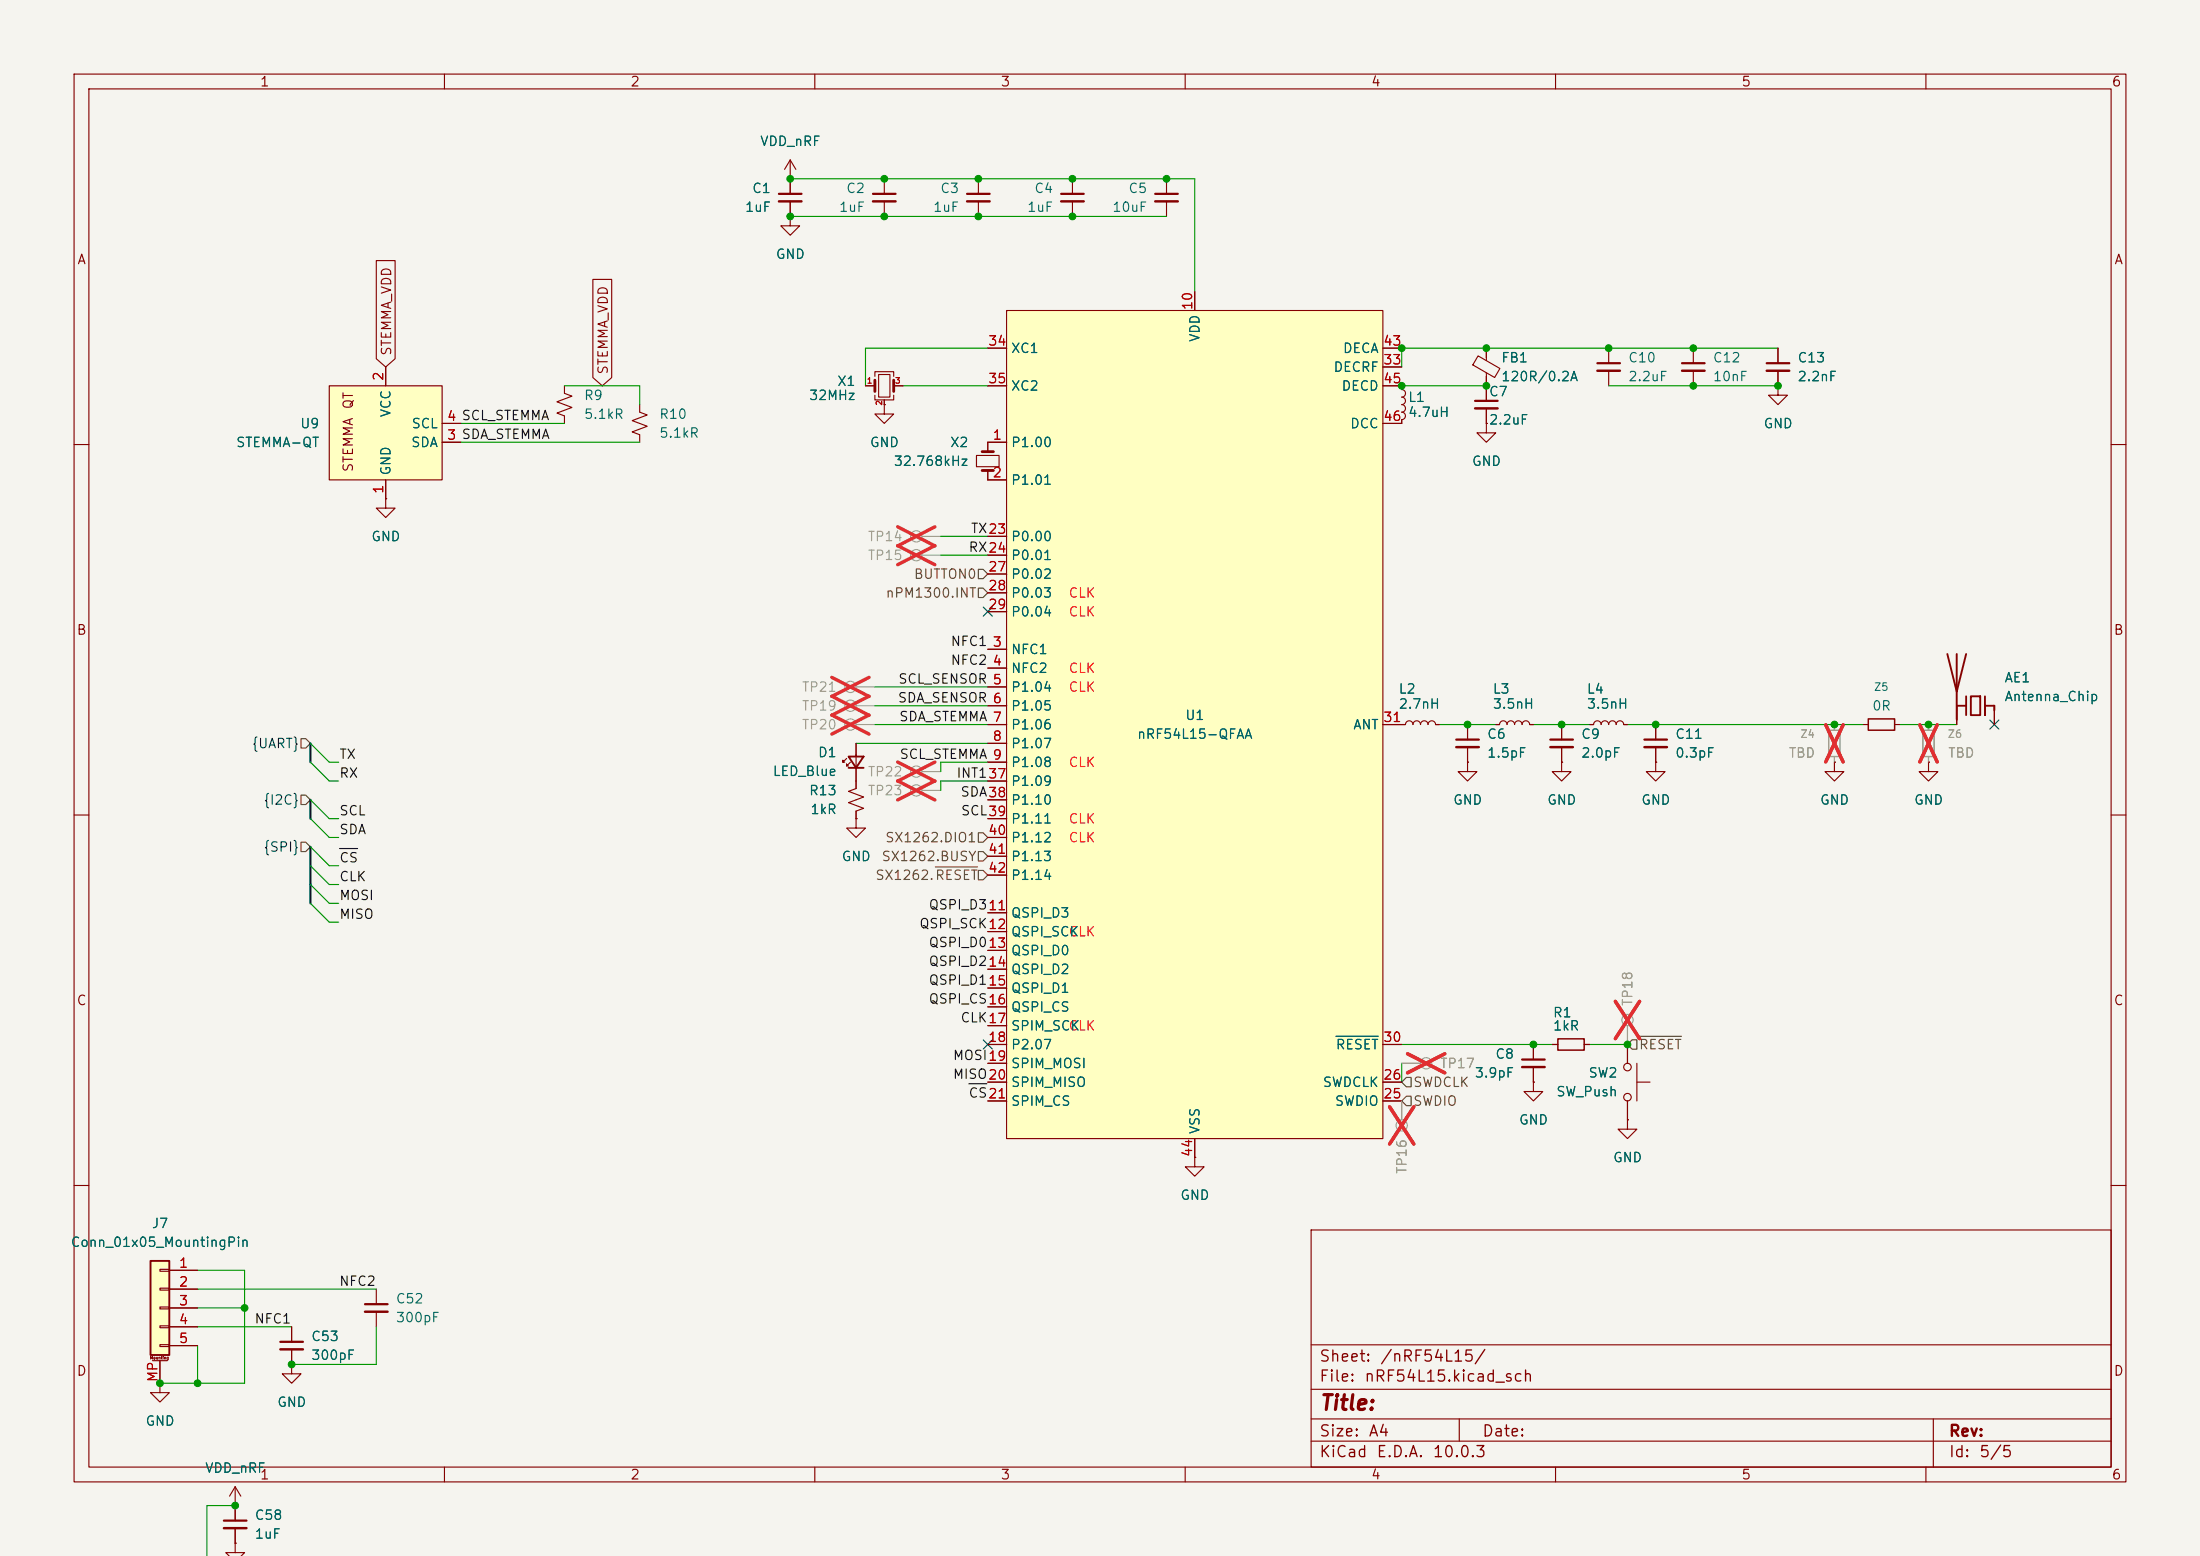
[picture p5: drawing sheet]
<svg xmlns="http://www.w3.org/2000/svg" width="297mm" height="210mm" viewBox="0 0 297 210" stroke-linecap="round" stroke-linejoin="round" font-family="sans-serif">
<path d="M0 0h297v210h-297z" fill="#f5f4ef" stroke="#f5f4ef" stroke-width=".14"/>
<g fill="none" stroke="#840000" stroke-width=".15">
<path d="M10 10h277v190h-277zM12 12h273v186h-273zM60 10v2M110 10v2M160 10v2M210 10v2M260 10v2M157.5 24.1v2.1M157.5 27.2v2M199.5 48l3 1.7-.7 1.3-3-1.7zM200.7 47v1.6M200.7 50.3v1.8"/>
<path d="M228.6 47v2M228.6 50v2.1M240 52.1v1.2h1.3l-1.3 1.3-1.2-1.3h1.2M240 52.1h.1M240 47v2M240 50v2.1M10 60h2M285 60h2M198.1 97.8v2M251.5 97.8h.7M255.8 97.8h.7M264.2 95.3v2.5"/>
<path d="M269.2 95.3v2.5M10 110h2M198.1 102.9v1.2h1.3l-1.3 1.3-1.3-1.3h1.3M198.1 102.9h.1M198.1 100.8v2.1M260.3 102.9v1.2h1.3l-1.3 1.3-1.2-1.3h1.2M260.3 102.9h.1M285 110h2M161.3 156.2v1.3h1.3l-1.3 1.3-1.3-1.3h1.3M161.3 156.2h.1M209.5 141h.8M213.9 141h.7"/>
<path d="M219.7 151.1v1.3h1.3l-1.3 1.3-1.3-1.3h1.3M219.7 151.1h.1M219.7 141v2.5M219.7 148.6v2.5M221 146.1h1.8M221 143.5v5.1M10 160h2M177 166h108v32h-108zM285 160h2M60 198v2M110 198v2M160 198v2"/>
<path d="M177 194.5h108M177 191.5h108M177 187.5h108M177 181.5h108M197 191.5v3M210 198v2M260 198v2M261 191.5v6.5"/>
<circle cx="219.7" cy="148.1" r=".51"/>
<circle cx="219.7" cy="144" r=".51"/>
</g>
<g fill="none" stroke="#9c9b98" stroke-width=".15">
<path d="M124.5 74.9h2.5M115.6 97.8h2.5M115.6 92.7h2.5M260.3 97.8v.8M124.5 104.1h2.5M260.3 102.1v.8M219.7 138.4v2.6M189.2 148.6v2.5"/>
<circle cx="123.7" cy="74.9" r=".76"/>
<circle cx="114.8" cy="92.7" r=".76"/>
<circle cx="114.8" cy="97.8" r=".76"/>
<circle cx="123.7" cy="104.1" r=".76"/>
<circle cx="219.7" cy="137.7" r=".76"/>
<circle cx="189.2" cy="151.9" r=".76"/>
</g>
<g fill="none" stroke="#e12e31" stroke-width=".46">
<path d="M121.2 73.6l5 2.6M126.2 73.6l-5 2.6M112.3 96.5l5 2.6M112.3 91.4l5 2.6M117.3 96.5l-5 2.6M117.3 91.4l-5 2.6M259.2 97.8l2.3 5M261.5 97.8l-2.3 5M121.2 102.9l5 2.5M126.2 102.9l-5 2.5M218.1 135.2l3.2 5M221.3 135.2l-3.2 5"/>
<path d="M187.6 149.4l3.3 5M190.9 149.4l-3.3 5"/>
</g>
<path d="M252.2 97h3.6v1.6h-3.6zM210.3 140.2h3.6v1.5h-3.6z" fill="none" stroke="#840000" stroke-width=".2"/>
<path d="M262.9 88.3l1.3 5 1.2-5M264.2 95.3h1.2M264.2 88.3v8.9M265.4 94v2.5M266.1 94h1.2v2.5h-1.2zM268 94v2.5v-1.2h1.2v.6" fill="none" stroke="#840000" stroke-width=".25"/>
<path d="M259.6 98.6h1.5v3.5h-1.5z" fill="none" stroke="#9c9b98" stroke-width=".2"/>
<path d="M156 26.2h3M227.1 49h3M238.5 49h3.1M196.6 99.8h3" fill="none" stroke="#840000" stroke-width=".3"/>
<path d="M156 27.2h3M227.1 50h3M238.5 50h3.1M196.6 100.8h3" fill="none" stroke="#840000" stroke-width=".33"/>
<path d="M135.9 41.9h50.8v111.8h-50.8z" fill="#ffffc2"/>
<g fill="none" stroke="#840000" stroke-width=".15">
<path d="M161.3 39.4v2.5M133.3 47h2.6M133.3 52.1h2.6M133.3 59.7h2.6M135.9 41.9h50.8v111.8h-50.8zM186.7 52.1h2.5v.5a.51 .51 0 0 1 .5 .5 .51 .51 0 0 1-.5 .5 .5 .5 0 0 1 .5 .5 .5 .5 0 0 1-.5 .5 .51 .51 0 0 1 .5 .5 .51 .51 0 0 1-.5 .5 .5 .5 0 0 1 .5 .5 .5 .5 0 0 1-.5 .5v.6h-2.5M186.7 49.5h2.5M186.7 47h2.5M200.7 57.2v1.2h1.2l-1.2 1.3-1.3-1.3h1.3M200.7 57.2h.1M200.7 52.1v2M200.7 55.1v2.1"/>
<path d="M217.2 47v2M217.2 50v2.1M133.3 72.4h2.6M133.3 74.9h2.6M133.3 77.5h2.6M133.3 64.8h2.6M133.3 97.8h2.6M133.3 87.6h2.6M133.3 90.2h2.6M133.3 92.7h2.6M133.3 95.3h2.6M133.3 80h2.6"/>
<path d="M133.3 82.6h2.6M186.7 97.8h3a.51 .51 0 0 1 .5-.5 .51 .51 0 0 1 .6 .5 .51 .51 0 0 1 .5-.5 .51 .51 0 0 1 .5 .5 .51 .51 0 0 1 .5-.5 .51 .51 0 0 1 .5 .5 .51 .51 0 0 1 .5-.5 .51 .51 0 0 1 .5 .5h.5M201.9 97.8h.5a.51 .51 0 0 1 .5-.5 .51 .51 0 0 1 .6 .5 .51 .51 0 0 1 .5-.5 .51 .51 0 0 1 .5 .5 .51 .51 0 0 1 .5-.5 .51 .51 0 0 1 .5 .5 .51 .51 0 0 1 .5-.5 .51 .51 0 0 1 .5 .5h.5M210.8 97.8v2M214.6 97.8h.5a.51 .51 0 0 1 .5-.5 .51 .51 0 0 1 .6 .5 .51 .51 0 0 1 .5-.5 .51 .51 0 0 1 .5 .5 .51 .51 0 0 1 .5-.5 .51 .51 0 0 1 .5 .5 .51 .51 0 0 1 .5-.5 .51 .51 0 0 1 .5 .5h.5M223.5 97.8v2M115.6 110.5v1.3h1.2l-1.2 1.2-1.3-1.2h1.3M115.6 110.5h.1M133.3 100.3h2.6M133.3 102.9h2.6M133.3 105.4h2.6M133.3 108h2.6"/>
<path d="M133.3 110.5h2.6M133.3 113h2.6M133.3 115.6h2.6M133.3 118.1h2.6M210.8 102.9v1.2h1.3l-1.3 1.3-1.3-1.3h1.3M210.8 102.9h.1M210.8 100.8v2.1M223.5 102.9v1.2h1.3l-1.3 1.3-1.3-1.3h1.3M223.5 102.9h.1M223.5 100.8v2.1M247.6 102.9v1.2h1.3l-1.3 1.3-1.2-1.3h1.2M247.6 102.9h.1"/>
<path d="M133.3 123.2h2.6M133.3 125.7h2.6M133.3 128.3h2.6M133.3 130.8h2.6M133.3 133.4h2.6M133.3 135.9h2.6M133.3 138.4h2.6M133.3 148.6h2.6M133.3 141h2.6M133.3 143.5h2.6M133.3 146.1h2.6M161.3 153.7v2.5"/>
<path d="M186.7 148.6h2.5M186.7 141h2.5M186.7 146.1h2.5M207 146.1v1.2h-1.3l1.3 1.3 1.3-1.3h-1.3M207 146.1h.1M207 141v2M207 144v2.1M50.8 174v2M50.8 177v2.1"/>
</g>
<path d="M180.4 139.9h5.7" fill="none" stroke="#006464" stroke-width=".15"/>
<path d="M199.1 54.1h3.1M215.6 49h3.1M209.3 99.8h3M222 99.8h3M205.5 143h3M49.3 176h3" fill="none" stroke="#840000" stroke-width=".3"/>
<path d="M199.1 55.1h3.1M215.6 50h3.1M209.3 100.8h3M222 100.8h3M205.5 144h3M49.3 177h3" fill="none" stroke="#840000" stroke-width=".33"/>
<g fill="none" stroke="#9c9b98" stroke-width=".15">
<path d="M115.6 95.3h2.5M247.6 97.8v.8M124.5 106.7h2.5M247.6 102.1v.8M189.2 143.5h2.6"/>
<circle cx="114.8" cy="95.2" r=".76"/>
<circle cx="123.7" cy="106.7" r=".76"/>
<circle cx="192.5" cy="143.5" r=".76"/>
</g>
<path d="M112.3 94l5 2.5M117.3 94l-5 2.5M246.5 97.8l2.3 5M248.8 97.8l-2.3 5M121.2 105.4l5 2.6M126.2 105.4l-5 2.6M190 142.2l5 2.6M195 142.2l-5 2.6" fill="none" stroke="#e12e31" stroke-width=".46"/>
<path d="M246.9 98.6h1.5v3.5h-1.5z" fill="none" stroke="#9c9b98" stroke-width=".2"/>
<path d="M44.4 52.1h15.3v12.7h-15.3z" fill="#ffffc2"/>
<g fill="none" stroke="#840000" stroke-width=".15">
<path d="M106.7 24.1h.1M106.7 21.6l-.8 1.3M106.7 21.6l.7 1.3M106.7 21.6v2.5M119.4 24.1v2.1M119.4 27.2v2M44.4 52.1h15.3v12.7h-15.3zM52.1 49.5v2.6M59.7 59.7h2.5M59.7 57.2h2.5M76.2 52.1v1l1 .4-2 .7 2 .8-2 .8 1 .3v1.1M86.4 54.6v1l1 .4-2.1 .8 2.1 .7-2.1 .8 1.1 .4v1"/>
<path d="M133.3 59.7v1.3M52.1 67.3v1.3h1.2l-1.2 1.3-1.3-1.3h1.3M52.1 67.3h.1M52.1 64.8v2.5M131.8 61.5h3.1v1.5h-3.1zM133.3 63.5v1.3M114.3 102.4l-.5 .5v-.3v.3h.2M114.8 102.9l-.5 .5v-.3v.3h.3M115.6 100.3v6.1l-1 .4 2 .8-2 .7 2 .8-1 .4v1M21.6 186.7v1.3h1.3l-1.3 1.2-1.3-1.2h1.3M21.6 186.7h.1M31.7 208.3v1.3h1.3l-.5 .5"/>
<path d="M31.7 209.6h-1.2l.5 .5M31.7 208.3h.1M31.7 203.2h.1M31.7 200.7v4.5M31.7 206.2v2.1M31.7 200.7l-.7 1.2M31.7 200.7l.8 1.2"/>
</g>
<path d="M117.9 26.2h3M30.2 205.2h3.1" fill="none" stroke="#840000" stroke-width=".3"/>
<path d="M117.9 27.2h3M30.2 206.2h3.1" fill="none" stroke="#840000" stroke-width=".33"/>
<path d="M114.6 102.1h2l-1 1.5zM114.6 103.6h2" fill="none" stroke="#840000" stroke-width=".25"/>
<path d="M132.6 63.5h1.5M132.6 61h1.5" fill="none" stroke="#840000" stroke-width=".38"/>
<path d="M20.3 170.2h2.6v12.7h-2.6z" fill="#ffffc2"/>
<path d="M20.3 170.2h2.6v12.7h-2.6z" fill="none" stroke="#840000" stroke-width=".25"/>
<g fill="none" stroke="#840000" stroke-width=".15">
<path d="M50.8 35.2h2.5v13.2l-1.2 1.1-1.3-1.1zM80 37.7h2.6v13.3l-1.3 1.1-1.3-1.1zM106.7 29.2v1.3h1.2l-1.2 1.3-1.3-1.3h1.3M106.7 29.2h.1M106.7 24.1h.1M106.7 24.1v2.1M106.7 27.2v2M132.1 24.1v2.1M132.1 27.2v2M144.8 24.1v2.1M144.8 27.2v2M161.3 39.4v2.5"/>
<path d="M52.1 49.5v2.6M59.7 57.2h2.5M59.7 59.7h2.5M116.8 52.1h1.3M118.1 50.8v-.6h2.5v.6M118.1 53.3v.7h2.5v-.7M118.6 50.5h1.5v3.1h-1.5zM119.4 54.6v1.3h1.2l-1.2 1.3-1.3-1.3h1.3M119.4 54.6h.1M119.4 54v.6M120.6 52.1h1.3M133.3 52.1h2.6"/>
<path d="M133.3 47h2.6M135.9 59.7h-2.6v1.3M186.7 52.1h2.5v.5M186.7 49.5h2.5M186.7 47h2.5M189.2 56.6v.6h-2.5M200.7 57.2h.1M200.7 47v1.3M200.7 50.8v3.3M200.7 55.1v2.1M240 52.1h.1M240 47v2"/>
<path d="M240 50v2.1M52.1 67.3h.1M52.1 64.8v2.5M133.3 63.5v1.3h2.6M133.3 72.4h2.6M133.3 74.9h2.6M133.3 77.5h2.6M133.3 97.8h2.6M133.3 87.6h2.6M133.3 90.2h2.6M133.3 92.7h2.6M133.3 95.3h2.6"/>
<path d="M133.3 80h2.6M133.3 82.6h2.6M186.7 97.8h3M193.8 97.8h.5M198.1 97.8v2M201.9 97.8h.5M206.5 97.8h.5M210.8 97.8v2M214.6 97.8h.5M219.2 97.8h.5M223.5 97.8v2M264.2 95.3v2.5"/>
<path d="M269.2 95.3v2.5M115.6 110.5h.1M115.6 100.3v1.8M115.6 103.6v2.8M115.6 109.5v1M133.3 100.3h2.6M133.3 102.9h2.6M133.3 105.4h2.6M133.3 108h2.6M133.3 110.5h2.6M133.3 113h2.6M133.3 115.6h2.6"/>
<path d="M133.3 118.1h2.6M198.1 102.9h.1M198.1 100.8v2.1M210.8 102.9h.1M210.8 100.8v2.1M223.5 102.9h.1M223.5 100.8v2.1M247.6 102.9h.1M260.3 102.9h.1M133.3 123.2h2.6M133.3 125.7h2.6M133.3 128.3h2.6"/>
<path d="M133.3 130.8h2.6M133.3 133.4h2.6M133.3 135.9h2.6M133.3 138.4h2.6M133.3 148.6h2.6M133.3 141h2.6M133.3 143.5h2.6M133.3 146.1h2.6M161.3 156.2h.1M161.3 153.7v2.5M186.7 148.6h2.5M186.7 141h2.5"/>
<path d="M186.7 146.1h2.5M207 146.1h.1M207 141v2M207 144v2.1M209.5 141h.8M213.9 141h.7M219.7 151.1h.1M219.7 141v2.5M219.7 148.6v2.5M21.6 171.3h1.3v.3h-1.3zM21.6 173.9h1.3v.2h-1.3zM21.6 176.4h1.3v.3h-1.3z"/>
<path d="M21.6 178.9h1.3v.3h-1.3zM22.9 171.5h3.8M22.9 174h3.8M22.9 176.5h3.8M22.9 179.1h3.8M39.4 179.1v2M20.6 183.6h2M21.6 181.5h1.3v.2h-1.3zM21.6 186.7h.1M21.6 183.6v3.1M22.9 181.6h3.8M39.4 184.2v1.2h1.2l-1.2 1.3-1.3-1.3h1.3"/>
<path d="M39.4 184.2h.1M39.4 182.1v2.1M31.7 203.2h.1M31.7 208.3h.1M31.7 203.2v2M31.7 206.2v2.1"/>
</g>
<path d="M105.2 26.2h3M130.6 26.2h3M143.3 26.2h3M37.8 181.1h3.1" fill="none" stroke="#840000" stroke-width=".3"/>
<path d="M105.2 27.2h3M130.6 27.2h3M143.3 27.2h3M37.8 182.1h3.1" fill="none" stroke="#840000" stroke-width=".33"/>
<path d="M118.1 51.3v1.5M120.6 51.3v1.5" fill="none" stroke="#840000" stroke-width=".38"/>
<g fill="none" stroke="#9c9b98" stroke-width=".15">
<path d="M124.5 72.4h2.5M247.6 97.8v.8M260.3 97.8v.8M247.6 102.1v.8M260.3 102.1v.8M219.7 138.4v2.6M189.2 148.6v2.5M189.2 143.5h2.6"/>
<circle cx="123.7" cy="72.4" r=".76"/>
</g>
<path d="M121.2 71.1l5 2.6M126.2 71.1l-5 2.6M246.5 97.8l2.3 5M248.8 97.8l-2.3 5M259.2 97.8l2.3 5M261.5 97.8l-2.3 5M218.1 135.2l3.2 5M221.3 135.2l-3.2 5M187.6 149.4l3.3 5M190 142.2l5 2.6M190.9 149.4l-3.3 5M195 142.2l-5 2.6" fill="none" stroke="#e12e31" stroke-width=".46"/>
<g fill="none" stroke="#725600" stroke-width=".15">
<path d="M132.1 76.8h.6l.6 .7-.6 .6h-.6zM132.1 79.4h.6l.6 .6-.6 .6h-.6zM40.6 99.7h.7l.6 .6-.6 .7h-.7zM40.6 107.3h.7l.6 .7-.6 .6h-.7zM40.6 113.7h.7l.6 .6-.6 .6h-.7zM126.3 117h5.7M132.1 117.5h.6l.6 .6-.6 .6h-.6zM132.1 114.9h.6l.6 .7-.6 .6h-.6zM132.1 112.4h.6l.6 .6-.6 .7h-.6zM221.3 139.9h5.7M189.2 148.6l.7-.6h.6v1.2h-.6zM189.2 146.1l.7-.7h.6v1.3h-.6z"/>
<path d="M220.3 140.3h.7v1.3h-.7l-.6-.6z"/>
</g>
<path d="M45.8 114.5h2.5M130.8 146.3h2.4" fill="none" stroke="#0f0f0f" stroke-width=".15"/>
<path d="M41.9 100.3v2.6M41.9 108v2.5M41.9 114.3v7.6" fill="none" stroke="#000084" stroke-width=".3"/>
<g fill="none" stroke="#009600" stroke-width=".15">
<path d="M106.7 24.1h54.6v15.3M106.7 29.2h50.8M62.2 59.7h24.2M62.2 57.2h14M76.2 52.1h10.2v2.5M121.9 52.1h11.4M133.3 47h-16.5v5.1M189.2 52.1h11.5M217.2 52.1h22.8M240 47h-50.8v2.5M127 72.4h6.3M127 74.9h6.3"/>
<path d="M118.1 95.3h15.2M118.1 97.8h15.2M118.1 92.7h15.2M194.3 97.8h7.6M207 97.8h7.6M219.7 97.8h31.8M256.5 97.8h7.7M41.9 100.3l2.5 2.6h1.3M41.9 102.9l2.5 2.5h1.3M41.9 108l2.5 2.5h1.3M41.9 114.3l2.5 2.5h1.3M41.9 116.8l2.5 2.6h1.3"/>
<path d="M41.9 110.5l2.5 2.5h1.3M41.9 119.4l2.5 2.5h1.3M115.6 100.3h17.7M133.3 102.9h-6.3v1.2M133.3 105.4h-6.3v1.3M41.9 121.9l2.5 2.6h1.3M189.2 141h20.3M189.2 143.5v2.6M214.6 141h5.1M26.7 179.1h12.7M26.7 171.5h6.3v15.2h-11.4M26.7 174h24.1"/>
<path d="M26.7 176.5h6.3M50.8 179.1v5.1h-11.4M26.7 181.6v5.1M31.7 203.2h-3.8v6.9"/>
</g>
<path d="M132.7 81.9l1.3 1.3M134 81.9l-1.3 1.3M268.6 97.2l1.2 1.2M269.8 97.2l-1.2 1.2M132.7 140.4l1.3 1.2M134 140.4l-1.3 1.2" fill="none" stroke="#000084" stroke-width=".15"/>
<path d="M180.4 139.9h5.7" fill="none" stroke="#006464" stroke-width=".15"/>
<g fill="#009600" stroke="#009600" stroke-width=".14">
<circle cx="39.4" cy="184.2" r=".46"/>
<circle cx="21.6" cy="186.7" r=".46"/>
<circle cx="26.7" cy="186.7" r=".46"/>
<circle cx="31.7" cy="203.2" r=".46"/>
<circle cx="189.2" cy="47" r=".46"/>
<circle cx="189.2" cy="52.1" r=".46"/>
<circle cx="106.7" cy="29.2" r=".46"/>
<circle cx="106.7" cy="24.1" r=".46"/>
<circle cx="132.1" cy="24.1" r=".46"/>
<circle cx="144.8" cy="24.1" r=".46"/>
<circle cx="119.4" cy="24.1" r=".46"/>
<circle cx="157.5" cy="24.1" r=".46"/>
<circle cx="144.8" cy="29.2" r=".46"/>
<circle cx="240" cy="52.1" r=".46"/>
<circle cx="228.6" cy="52.1" r=".46"/>
<circle cx="200.7" cy="47" r=".46"/>
<circle cx="260.3" cy="97.8" r=".46"/>
<circle cx="228.6" cy="47" r=".46"/>
<circle cx="217.2" cy="47" r=".46"/>
<circle cx="200.7" cy="52.1" r=".46"/>
<circle cx="33" cy="176.5" r=".46"/>
<circle cx="207" cy="141" r=".46"/>
<circle cx="247.6" cy="97.8" r=".46"/>
<circle cx="223.5" cy="97.8" r=".46"/>
<circle cx="210.8" cy="97.8" r=".46"/>
<circle cx="219.7" cy="141" r=".46"/>
<circle cx="198.1" cy="97.8" r=".46"/>
<circle cx="119.4" cy="29.2" r=".46"/>
<circle cx="132.1" cy="29.2" r=".46"/>
</g>
<text font-size="2" fill="#840000" x="178" y="190.8">Title:</text>
<g font-size="1.5" fill="#840000">
<text x="178" y="184.2">Sheet:</text>
<text x="186.2" y="184.2">/nRF54L15/</text>
<text x="178" y="186.9">File:</text>
<text x="184.1" y="186.9">nRF54L15.kicad_sch</text>
<text x="178" y="197.1">KiCad</text>
<text x="178" y="194.3">Size:</text>
<text x="184.7" y="194.3">A4</text>
<text x="185.7" y="197.1">E.D.A.</text>
<text x="193.3" y="197.1">10.0.3</text>
<text x="200" y="194.3">Date:</text>
<text x="263" y="194.3">Rev:</text>
<text x="263" y="197.1">Id:</text>
<text x="267.1" y="197.1">5/5</text>
</g>
<g font-size="1.3" fill="#840000">
<text x="35" y="12">1</text>
<text x="85" y="12">2</text>
<text x="135" y="12">3</text>
<text x="185" y="12">4</text>
<text x="235" y="12">5</text>
<text x="285" y="12">6</text>
<text x="10.3" y="36">A</text>
<text x="285.3" y="36">A</text>
<text x="53.1" y="48.1" transform="rotate(-90 53.1 48.1)">STEMMA_VDD</text>
<text x="82.4" y="50.6" transform="rotate(-90 82.4 50.6)">STEMMA_VDD</text>
<text x="48" y="55.3" transform="rotate(-90 48 55.3)">QT</text>
<text x="48" y="63.8" transform="rotate(-90 48 63.8)">STEMMA</text>
<text x="10.3" y="86">B</text>
<text x="285.3" y="86">B</text>
<text x="10.3" y="136">C</text>
<text x="285.3" y="136">C</text>
<text x="10.3" y="186">D</text>
<text x="285.3" y="186">D</text>
<text x="35" y="200">1</text>
<text x="85" y="200">2</text>
<text x="135" y="200">3</text>
<text x="185" y="200">4</text>
<text x="235" y="200">5</text>
<text x="285" y="200">6</text>
</g>
<g font-size="1.3" fill="#006464">
<text x="102.5" y="20">VDD_nRF</text>
<text x="100.5" y="28.9">1uF</text>
<text x="101.4" y="26.4">C1</text>
<text x="113.2" y="28.9">1uF</text>
<text x="114.1" y="26.4">C2</text>
<text x="125.9" y="28.9">1uF</text>
<text x="126.8" y="26.4">C3</text>
<text x="138.6" y="28.9">1uF</text>
<text x="139.5" y="26.4">C4</text>
<text x="150.1" y="28.9">10uF</text>
<text x="152.2" y="26.4">C5</text>
<text x="104.6" y="35.3">GND</text>
<text x="136.4" y="48">XC1</text>
<text x="162.3" y="46.2" transform="rotate(-90 162.3 46.2)">VDD</text>
<text x="181.2" y="48">DECA</text>
<text x="112.9" y="52.4">X1</text>
<text x="136.4" y="53">XC2</text>
<text x="179.9" y="50.5">DECRF</text>
<text x="181" y="53">DECD</text>
<text x="200.9" y="53.8">C7</text>
<text x="202.6" y="49.2">FB1</text>
<text x="202.6" y="51.8">120R/0.2A</text>
<text x="219.7" y="49.2">C10</text>
<text x="219.7" y="51.8">2.2uF</text>
<text x="231.1" y="49.2">C12</text>
<text x="231.1" y="51.8">10nF</text>
<text x="242.6" y="49.2">C13</text>
<text x="242.6" y="51.8">2.2nF</text>
<text x="40.4" y="58.1">U9</text>
<text x="53" y="56.4" transform="rotate(-90 53 56.4)">VCC</text>
<text x="55.5" y="58.1">SCL</text>
<text x="78.7" y="54.3">R9</text>
<text x="78.7" y="56.9">5.1kR</text>
<text x="88.9" y="59.4">5.1kR</text>
<text x="88.9" y="56.9">R10</text>
<text x="109.1" y="54.3">32MHz</text>
<text x="182.2" y="58.1">DCC</text>
<text x="190" y="56.6">4.7uH</text>
<text x="190" y="54.6">L1</text>
<text x="200.9" y="57.6">2.2uF</text>
<text x="238" y="58.1">GND</text>
<text x="31.8" y="60.7">STEMMA-QT</text>
<text x="53" y="64.3" transform="rotate(-90 53 64.3)">GND</text>
<text x="55.4" y="60.7">SDA</text>
<text x="117.3" y="60.7">GND</text>
<text x="120.6" y="63.2">32.768kHz</text>
<text x="128.2" y="60.7">X2</text>
<text x="136.4" y="60.7">P1.00</text>
<text x="136.4" y="65.7">P1.01</text>
<text x="198.6" y="63.2">GND</text>
<text x="50" y="73.4">GND</text>
<text x="136.4" y="73.4">P0.00</text>
<text x="136.4" y="75.9">P0.01</text>
<text x="136.4" y="78.4">P0.02</text>
<text x="136.4" y="81">P0.03</text>
<text x="136.4" y="83.5">P0.04</text>
<text x="136.4" y="88.6">NFC1</text>
<text x="136.4" y="91.1">NFC2</text>
<text x="136.4" y="93.7">P1.04</text>
<text x="188.7" y="96">2.7nH</text>
<text x="188.7" y="93.9">L2</text>
<text x="201.4" y="96">3.5nH</text>
<text x="201.4" y="93.9">L3</text>
<text x="214.1" y="96">3.5nH</text>
<text x="214.1" y="93.9">L4</text>
<text x="270.5" y="92.4">AE1</text>
<text x="270.5" y="95">Antenna_Chip</text>
<text x="136.4" y="96.2">P1.05</text>
<text x="136.4" y="98.8">P1.06</text>
<text x="136.4" y="101.3">P1.07</text>
<text x="153.4" y="100">nRF54L15-QFAA</text>
<text x="159.9" y="97.5">U1</text>
<text x="182.6" y="98.8">ANT</text>
<text x="200.7" y="100">C6</text>
<text x="213.4" y="100">C9</text>
<text x="226.1" y="100">C11</text>
<text x="252.7" y="96.2">0R</text>
<text x="104.2" y="105">LED_Blue</text>
<text x="109.1" y="107.7">R13</text>
<text x="110.3" y="102.5">D1</text>
<text x="136.4" y="103.8">P1.08</text>
<text x="136.4" y="106.4">P1.09</text>
<text x="200.7" y="102.6">1.5pF</text>
<text x="213.4" y="102.6">2.0pF</text>
<text x="226.1" y="102.6">0.3pF</text>
<text x="109.3" y="110.2">1kR</text>
<text x="136.4" y="108.9">P1.10</text>
<text x="136.4" y="111.5">P1.11</text>
<text x="196.1" y="108.9">GND</text>
<text x="208.8" y="108.9">GND</text>
<text x="221.5" y="108.9">GND</text>
<text x="245.6" y="108.9">GND</text>
<text x="258.3" y="108.9">GND</text>
<text x="113.5" y="116.5">GND</text>
<text x="136.4" y="114">P1.12</text>
<text x="136.4" y="116.5">P1.13</text>
<text x="136.4" y="119.1">P1.14</text>
<text x="136.4" y="124.2">QSPI_D3</text>
<text x="136.4" y="126.7">QSPI_SCK</text>
<text x="136.4" y="129.2">QSPI_D0</text>
<text x="136.4" y="131.8">QSPI_D2</text>
<text x="136.4" y="134.3">QSPI_D1</text>
<text x="136.4" y="136.9">QSPI_CS</text>
<text x="209.6" y="137.6">R1</text>
<text x="136.4" y="139.4">SPIM_SCK</text>
<text x="136.4" y="141.9">P2.07</text>
<text x="180.2" y="141.9">RESET</text>
<text x="201.8" y="143.2">C8</text>
<text x="209.6" y="139.4">1kR</text>
<text x="136.4" y="144.5">SPIM_MOSI</text>
<text x="136.4" y="147">SPIM_MISO</text>
<text x="136.4" y="149.6">SPIM_CS</text>
<text x="178.5" y="147">SWDCLK</text>
<text x="180.1" y="149.6">SWDIO</text>
<text x="199" y="145.8">3.9pF</text>
<text x="210" y="148.3">SW_Push</text>
<text x="214.4" y="145.8">SW2</text>
<text x="162.3" y="153.2" transform="rotate(-90 162.3 153.2)">VSS</text>
<text x="205" y="152.1">GND</text>
<text x="217.7" y="157.2">GND</text>
<text x="20.4" y="166.1">J7</text>
<text x="159.3" y="162.3">GND</text>
<text x="9.5" y="168.6">Conn_01x05_MountingPin</text>
<text x="53.3" y="178.8">300pF</text>
<text x="53.3" y="176.2">C52</text>
<text x="41.9" y="183.9">300pF</text>
<text x="41.9" y="181.3">C53</text>
<text x="37.3" y="190.2">GND</text>
<text x="19.6" y="192.7">GND</text>
<text x="27.6" y="199.1">VDD_nRF</text>
<text x="34.3" y="208">1uF</text>
<text x="34.3" y="205.4">C58</text>
</g>
<g font-size="1.3" fill="#a90000">
<text x="161.3" y="42" transform="rotate(-90 161.3 42)">10</text>
<text x="133.3" y="47">34</text>
<text x="186.6" y="47">43</text>
<text x="52" y="51.5" transform="rotate(-90 52 51.5)">2</text>
<text x="133.3" y="52">35</text>
<text x="186.6" y="49.5">33</text>
<text x="186.6" y="52">45</text>
<text x="60.3" y="59.7">3 SDA_STEMMA</text>
<text x="60.3" y="57.1">4 SCL_STEMMA</text>
<text x="60.3" y="59.7">3</text>
<text x="60.3" y="57.1">4</text>
<text x="133.9" y="59.7">1</text>
<text x="186.6" y="57.1">46</text>
<text x="133.9" y="64.7">2</text>
<text x="52" y="66.7" transform="rotate(-90 52 66.7)">1</text>
<text x="133.3" y="77.4">27</text>
<text x="133.3" y="72.4">23</text>
<text x="133.3" y="74.9">24</text>
<text x="133.3" y="80">28</text>
<text x="133.3" y="82.5">29</text>
<text x="133.9" y="87.6">3</text>
<text x="133.9" y="90.1">4</text>
<text x="133.9" y="92.7">5</text>
<text x="133.9" y="95.2">6</text>
<text x="133.9" y="100.3">8</text>
<text x="133.9" y="97.8">7</text>
<text x="186.6" y="97.8">31</text>
<text x="133.3" y="105.4">37</text>
<text x="133.3" y="107.9">38</text>
<text x="133.9" y="102.8">9</text>
<text x="133.3" y="113">40</text>
<text x="133.3" y="110.5">39</text>
<text x="133.3" y="115.5">41</text>
<text x="133.3" y="118.1">42</text>
<text x="133.3" y="123.2">11</text>
<text x="133.3" y="125.7">12</text>
<text x="133.3" y="128.2">13</text>
<text x="133.3" y="130.8">14</text>
<text x="133.3" y="133.3">15</text>
<text x="133.3" y="135.9">16</text>
<text x="133.3" y="140.9">18</text>
<text x="133.3" y="138.4">17</text>
<text x="133.3" y="143.5">19</text>
<text x="186.6" y="140.9">30</text>
<text x="133.3" y="146">20</text>
<text x="133.3" y="148.6">21</text>
<text x="186.6" y="148.6">25</text>
<text x="186.6" y="146">26</text>
<text x="161.3" y="156.3" transform="rotate(-90 161.3 156.3)">44</text>
<text x="24.1" y="171.4">1</text>
<text x="24.1" y="174">2</text>
<text x="24.1" y="176.5">3</text>
<text x="24.1" y="179">4</text>
<text x="24.1" y="181.6">5</text>
<text x="21.6" y="186.6" transform="rotate(-90 21.6 186.6)">MP</text>
</g>
<g font-size="1.3" fill="#939391">
<text x="117.1" y="75.9">TP15</text>
<text x="117.1" y="73.4">TP14</text>
<text x="108.2" y="93.7">TP21</text>
<text x="108.2" y="98.8">TP20</text>
<text x="108.2" y="96.2">TP19</text>
<text x="117.1" y="105.1">TP22</text>
<text x="117.1" y="107.7">TP23</text>
<text x="241.4" y="102.6">TBD</text>
<text x="262.9" y="102.6">TBD</text>
<text x="220.7" y="135.9" transform="rotate(-90 220.7 135.9)">TP18</text>
<text x="194.3" y="144.5">TP17</text>
<text x="190.2" y="158.5" transform="rotate(-90 190.2 158.5)">TP16</text>
</g>
<g font-size="1.3" fill="#0f0f0f">
<text x="130.7" y="74.8">RX24</text>
<text x="131" y="72.3">TX23</text>
<text x="128.2" y="87.5">NFC1</text>
<text x="121.1" y="95.1">SDA_SENSOR 6</text>
<text x="121.2" y="92.6">SCL_SENSOR 5</text>
<text x="128.2" y="90">NFC2</text>
<text x="121.3" y="97.7">SDA_STEMMA 7</text>
<text x="45.7" y="102.7">TX</text>
<text x="45.7" y="105.3">RX</text>
<text x="121.4" y="102.7">SCL_STEMMA 9</text>
<text x="129" y="105.3">INT137</text>
<text x="129.6" y="107.8">SDA38</text>
<text x="45.7" y="112.9">SDA</text>
<text x="45.7" y="110.4">SCL</text>
<text x="129.6" y="110.4">SCL39</text>
<text x="45.7" y="119.3">CLK</text>
<text x="45.7" y="116.7">CS</text>
<text x="45.7" y="121.8">MOSI</text>
<text x="45.7" y="124.3">MISO</text>
<text x="124" y="125.6">QSPI_SCK12</text>
<text x="125.3" y="123.1">QSPI_D311</text>
<text x="125.3" y="128.1">QSPI_D013</text>
<text x="125.3" y="130.7">QSPI_D214</text>
<text x="125.3" y="135.8">QSPI_CS16</text>
<text x="125.3" y="133.2">QSPI_D115</text>
<text x="128.6" y="143.4">MOSI19</text>
<text x="129.6" y="138.3">CLK17</text>
<text x="128.6" y="145.9">MISO20</text>
<text x="130.7" y="148.5">CS21</text>
<text x="45.7" y="173.9">NFC2</text>
<text x="34.3" y="178.9">NFC1</text>
</g>
<g font-size="1.3" fill="#725600">
<text x="119.5" y="81">nPM1300.INT</text>
<text x="123.3" y="78.4">BUTTON0</text>
<text x="118.1" y="119.1">SX1262.RESET</text>
<text x="118.9" y="116.5">SX1262.BUSY</text>
<text x="119.4" y="114">SX1262.DIO1</text>
<text x="221.2" y="141.9">RESET</text>
<text x="190.7" y="149.6">SWDIO</text>
<text x="190.7" y="147">SWDCLK</text>
</g>
<g font-size="1.3" fill="#f00">
<text x="144.2" y="81">CLK</text>
<text x="144.2" y="83.5">CLK</text>
<text x="144.2" y="91.1">CLK</text>
<text x="144.2" y="93.7">CLK</text>
<text x="144.2" y="103.8">CLK</text>
<text x="144.2" y="111.5">CLK</text>
<text x="144.2" y="114">CLK</text>
<text x="144.2" y="126.7">CLK</text>
<text x="144.2" y="139.4">CLK</text>
</g>
<g font-size="1.3" fill="#000084">
<text x="33.9" y="101.3">{UART}</text>
<text x="35.5" y="108.9">{I2C}</text>
<text x="35.5" y="115.3">{SPI}</text>
</g>
<text font-size="1" fill="#006464" x="252.9" y="93.5">Z5</text>
<g font-size="1" fill="#939391">
<text x="243" y="99.8">Z4</text>
<text x="262.9" y="99.8">Z6</text>
</g>
<g font-size=".8" fill="#a90000">
<text x="117" y="52">1</text>
<text x="120.8" y="52">3</text>
<text x="119.3" y="54.8" transform="rotate(-90 119.3 54.8)">2</text>
</g>
<text font-size=".4" fill="#840000" x="20.2" y="183.6">Mounting</text>
</svg>
